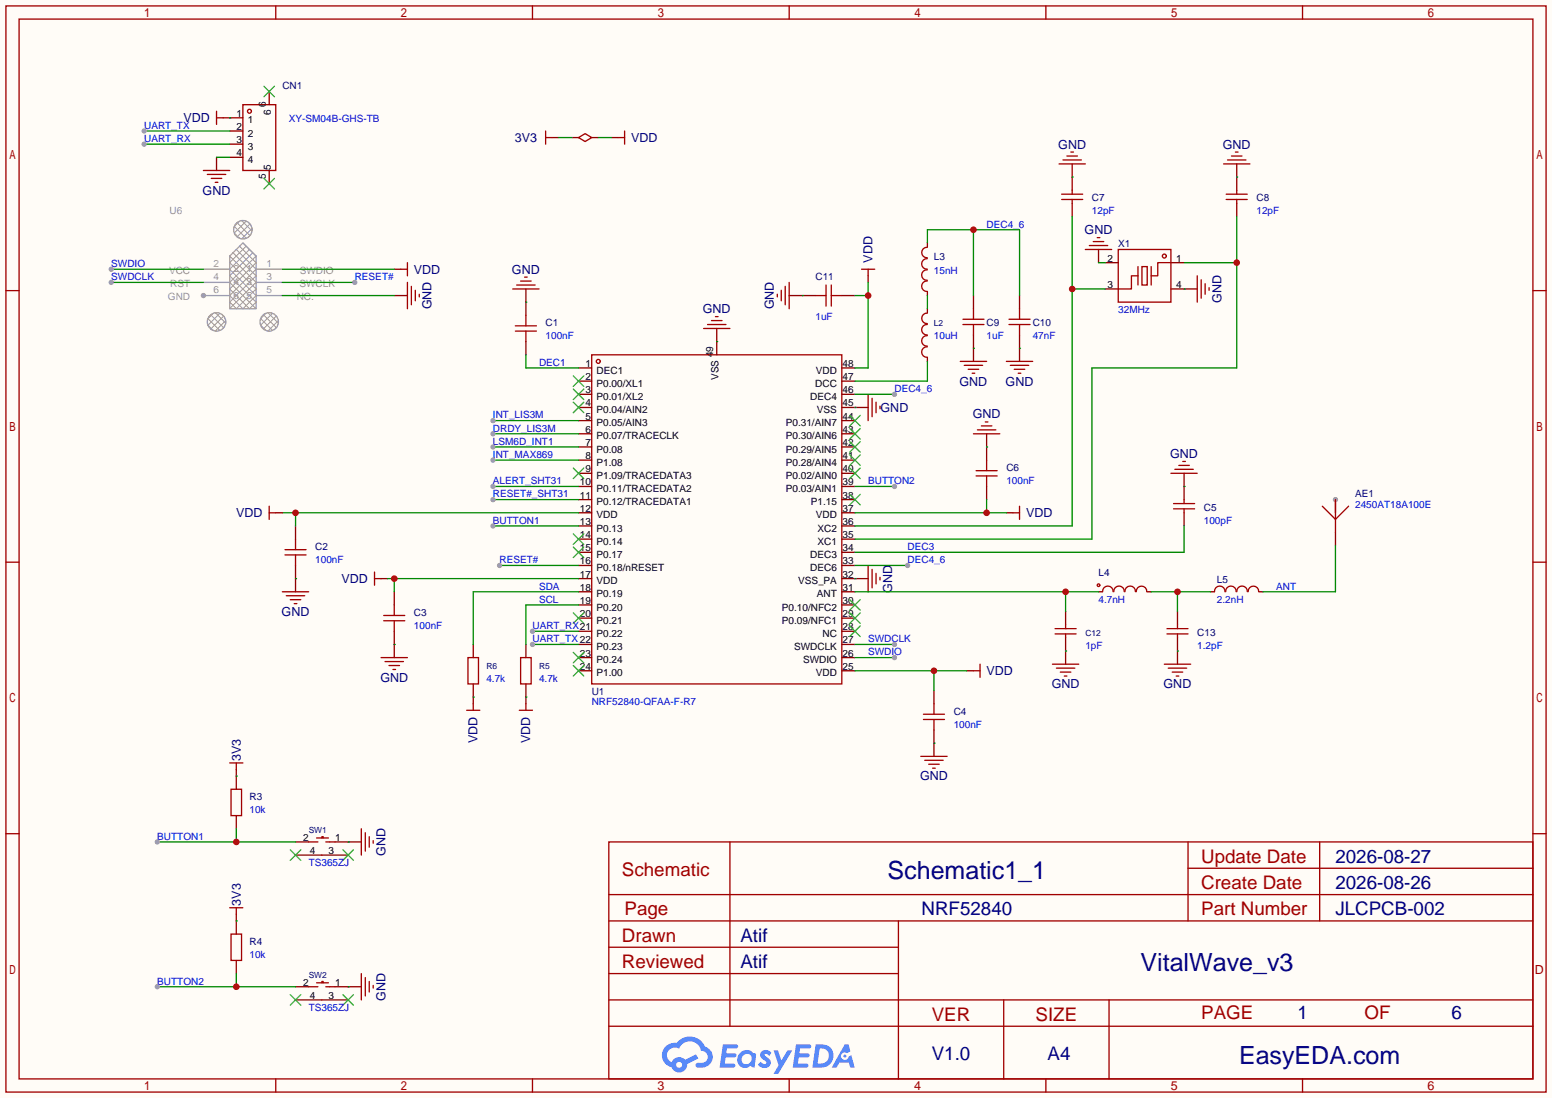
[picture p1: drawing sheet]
<svg xmlns="http://www.w3.org/2000/svg" width="299mm" height="212mm" viewBox="0 0 299 212" stroke-linecap="round" stroke-linejoin="round" font-family="sans-serif">
<path d="M0 0h299.5v211.8h-299.5z" fill="#fffcf7"/>
<g fill="none" stroke="#a10000" stroke-width=".25">
<path d="M1.1 1.1h297.2v209.6h-297.2zM3.7 3.7h292.1v204.5h-292.1zM53.2 1.1v2.6M102.7 1.1v2.6M152.3 1.1v2.6M201.8 1.1v2.6M251.3 1.1v2.6M1.1 56.1h2.6M295.8 56.1h2.5M1.1 108.5h2.6M295.8 108.5h2.5M1.1 160.8h2.6"/>
<path d="M117.5 162.4h178.3v45.8h-178.3zM117.5 177.7h178.3M117.5 172.6h178.3M140.8 162.4v35.6M173.4 177.7v30.5M229.2 162.4v15.3M229.2 167.5h66.6M254.6 162.4v15.3M295.8 160.8h2.5M117.5 182.8h55.9M117.5 198h178.3M117.5 192.9h178.3"/>
<path d="M117.5 187.8h55.9M193.7 192.9v15.3M214 192.9v15.3M53.2 208.2v2.5M102.7 208.2v2.5M152.3 208.2v2.5M201.8 208.2v2.5M251.3 208.2v2.5"/>
</g>
<g fill="#5487ff">
<path d="M147 202.8a1.3 1.3 0 0 1 1.8 .3l-.4 .6a.54 .54 0 0 0-.9-.2l.1 .2a1.58 1.58 0 0 1 1.1 1.6 1.43 1.43 0 0 1-2.5 .1l.6-.6a.64 .64 0 0 0 .5 .5 .64 .64 0 0 0 .6-.3l-.1-.2a1.35 1.35 0 0 1-1-1.8z"/>
<path d="M149.3 202.7h.8l.7 1.9 1.2-1.9h.9l-2.7 4.5h-.9l.9-1.7z"/>
<path d="M139.5 201.5h1.6a1.31 1.31 0 0 1 1.3 .2 .4 .4 0 0 1-.4 .6h-1.7l-.2 .9h1.7a.4 .4 0 0 1 .3 .4 .4 .4 0 0 1-.4 .4h-1.7l-.2 1.2h.9a1.23 1.23 0 0 1 1.1 .2 .39 .39 0 0 1-.3 .6h-2.6z"/>
<path d="M153.6 201.5h1.6a1.32 1.32 0 0 1 1.3 .2 .39 .39 0 0 1-.4 .6h-1.7l-.2 .9h1.7a.4 .4 0 0 1 .3 .4 .4 .4 0 0 1-.4 .4h-1.7l-.1 1.2h.8a1.23 1.23 0 0 1 1.1 .2 .39 .39 0 0 1-.3 .6h-2.6z"/>
<path d="M163 201.5h.7l.4 1.3-.7 .4a.75 .75 0 0 0-1.1 .3 .75 .75 0 0 0 .5 1 .75 .75 0 0 0 1-.6l.5-.3 .6 2.4h-.9l-.2-1h-1.8l-.6 1h-.9z"/>
<path d="M157.4 201.5l-.6 4.5h1.4a2.27 2.27 0 0 0 2.6-2.3 2.27 2.27 0 0 0-2.7-2.2zM158.2 202.3a1.5 1.5 0 0 1 1.8 1.5 1.5 1.5 0 0 1-2 1.4h-.3z"/>
<path d="M142.8 203.1a1.6 1.6 0 0 0-.4 2.2 1.6 1.6 0 0 0 2.2 .5l.2-.2 .8 .4 .3-2.5-.2-.3h-.4a1.58 1.58 0 0 0-2.5-.1zM143.4 203.6a.99 .99 0 0 1 1.6 .3 .99 .99 0 0 1-.8 1.4 .94 .94 0 0 1-1.1-.5 .94 .94 0 0 1 .3-1.2z"/>
<path d="M128.4 201.9a2.37 2.37 0 0 0 1.2 4 1.54 1.54 0 0 0 1.8 1 1.54 1.54 0 0 0 1.2-1.6l2.1-1.1-.4-.8-2.1 1.1a1.57 1.57 0 0 0-2.6 .4 1.5 1.5 0 0 1-.7-2.1 1.5 1.5 0 0 1 2.1-.5 2.23 2.23 0 0 1 2.3-1.4 2.23 2.23 0 0 1 2 1.8 1.16 1.16 0 0 1 1.3 1.1 1.16 1.16 0 0 1-1.1 1.3h-.7a.47 .47 0 0 0-.6 .3 .47 .47 0 0 0 .4 .6 2.17 2.17 0 0 0 2.6-1 2.17 2.17 0 0 0-.4-2.7l-.8-.4a3.2 3.2 0 0 0-5.4-.7l-1.2 .1zM130.5 205.4a.58 .58 0 0 1 1.1 0 .58 .58 0 0 1-1.1 0z"/>
<circle cx="163" cy="203.8" r=".28"/>
</g>
<g fill="none" stroke="#a10000" stroke-width=".25">
<path d="M39.2 32.9h5.1M40 33.7h3.6M40.8 34.4h2M41.5 35.2h.5M78.6 54.5v5.1M79.4 55.2v3.6M80.1 56v2M80.9 56.8v.5M98.9 55.8h5.1M99.7 55h3.6M100.5 54.2h2M101.2 53.5h.5"/>
<path d="M99.4 62.9h4.1M99.4 63.9h4.1M101.5 60.8v2.1M101.5 63.9v2M114.2 68.5h48.2v63.5h-48.2zM188.3 90.8h4.1M188.3 91.8h4.1M190.4 88.8v2M190.4 91.8v2.1M54.5 114.2h5.1M55 107.1h4.1M55 106h4.1"/>
<path d="M55.2 114.9h3.6M56 115.7h2M56.8 116.5h.5M57 104v2M57 107.1v2M74 119.8h4.1M74 118.7h4.1M76.1 116.7v2M76.1 119.8v2M73.5 126.9h5.1M74.3 127.6h3.6M75.1 128.4h2"/>
<path d="M75.8 129.2h.5M178.2 138.8h4M178.2 137.8h4M180.2 135.8v2M180.2 138.8v2M177.7 145.9h5.1M178.4 146.7h3.6M179.2 147.4h2M180 148.2h.5"/>
<circle cx="115.4" cy="69.7" r=".38"/>
</g>
<g fill="none" stroke="#870000" stroke-width=".25">
<path d="M41.8 30.4v2.5M76.1 57h2.5M101.5 55.8v5M101.5 65.9v2.6M111.6 71h2.6M111.6 73.5h2.6M111.6 76.1h2.6M111.6 78.6h2.6M138.3 65.9v2.6M162.4 71h2.6M162.4 73.5h2.6M162.4 76.1h2.6"/>
<path d="M162.4 78.6h2.6M111.6 81.2h2.6M111.6 83.7h2.6M111.6 86.2h2.6M111.6 88.8h2.6M111.6 91.3h2.6M111.6 93.9h2.6M111.6 96.4h2.6M111.6 98.9h2.6M162.4 81.2h2.6M162.4 83.7h2.6M162.4 86.2h2.6"/>
<path d="M162.4 88.8h2.6M162.4 91.3h2.6M162.4 93.9h2.6M162.4 96.4h2.6M162.4 98.9h2.6M190.4 86.2v2.6M190.4 93.9v2.5M57 101.5v2.5M57 109.1v5.1M76.1 114.2v2.5M111.6 101.5h2.6M111.6 104h2.6"/>
<path d="M111.6 106.6h2.6M111.6 109.1h2.6M111.6 111.6h2.6M111.6 114.2h2.6M111.6 116.7h2.6M111.6 119.3h2.6M162.4 101.5h2.6M162.4 104h2.6M162.4 106.6h2.6M162.4 109.1h2.6M162.4 111.6h2.6M162.4 114.2h2.6"/>
<path d="M162.4 116.7h2.6M162.4 119.3h2.6M76.1 121.8v5.1M111.6 121.8h2.6M111.6 124.3h2.6M111.6 126.9h2.6M111.6 129.4h2.6M162.4 121.8h2.6M162.4 124.3h2.6M162.4 126.9h2.6M162.4 129.4h2.6M180.2 133.2v2.6"/>
<path d="M180.2 140.8v5.1"/>
</g>
<g fill="none" stroke="#3c3" stroke-width=".25">
<path d="M110.6 72.5l2 2M110.6 75.1l2 2M110.6 77.6l2 2M112.6 72.5l-2 2M112.6 75.1l-2 2M112.6 77.6l-2 2M110.6 90.3l2 2M112.6 90.3l-2 2M164 95.4l2 2M164 90.3l2 2M164 87.8l2 2M164 85.2l2 2"/>
<path d="M164 82.7l2 2M164 80.1l2 2.1M166 95.4l-2 2M166 90.3l-2 2M166 87.8l-2 2M166 85.2l-2 2M166 82.7l-2 2M166 80.1l-2 2.1M110.6 103l2 2M110.6 105.5l2 2.1M110.6 118.2l2 2.1M112.6 103l-2 2"/>
<path d="M112.6 105.5l-2 2.1M112.6 118.2l-2 2.1M164 118.2l2 2.1M164 115.7l2 2M166 118.2l-2 2.1M166 115.7l-2 2M110.6 125.9l2 2M110.6 128.4l2 2M112.6 125.9l-2 2M112.6 128.4l-2 2M164 120.8l2 2M166 120.8l-2 2"/>
</g>
<path d="M101.5 58.3h.1M101.5 68.5v2.5h10.1M54.5 98.9h57.1M57 98.9v2.6M57 111.6h.1" fill="none" stroke="#008700" stroke-width=".25"/>
<circle cx="57" cy="98.9" r=".63" fill="#c00"/>
<path d="M43.1 22.7h1.2M106.6 26.5h1.2M118 26.5h1.3M76.1 51.9h1.2M167.5 53.2v1.3M53.2 98.9h1.3M194.2 98.9h1.3M73.5 111.6h1.3M91.3 134.5v1.3M101.5 134.5v1.3M186.6 129.4h1.2" fill="none" stroke="#870000" stroke-width=".25"/>
<g fill="none" stroke="#a10000" stroke-width=".25">
<path d="M41.8 21.5v2.5M41.8 22.7h1.3M105.3 25.3v2.5M105.3 26.5h1.3M119.3 26.5h1.2M120.5 25.3v2.5M77.3 51.9h1.3M78.6 50.7v2.5M166.2 51.9h2.6M167.5 51.9v1.3M51.9 97.7v2.5M51.9 98.9h1.3"/>
<path d="M195.5 98.9h1.2M196.7 97.7v2.5M72.3 110.4v2.5M72.3 111.6h1.2M90 137h2.6M91.3 135.8v1.2M100.2 137h2.5M101.5 135.8v1.2M187.8 129.4h1.3M189.1 128.1v2.6"/>
</g>
<path d="M74.8 111.6h36.8M76.1 111.6v2.6M76.1 124.3h.1" fill="none" stroke="#008700" stroke-width=".25"/>
<circle cx="76.1" cy="111.6" r=".63" fill="#c00"/>
<path d="M165 129.4h21.6M180.2 129.4v3.8M180.2 143.4h.1" fill="none" stroke="#008700" stroke-width=".25"/>
<circle cx="180.2" cy="129.4" r=".63" fill="#c00"/>
<path d="M165 126.9h7.6" fill="none" stroke="#008700" stroke-width=".25"/>
<circle cx="172.6" cy="126.9" r=".51" fill="#999"/>
<path d="M165 124.3h7.6" fill="none" stroke="#008700" stroke-width=".25"/>
<circle cx="172.6" cy="124.3" r=".51" fill="#999"/>
<path d="M96.4 109.1h15.2" fill="none" stroke="#008700" stroke-width=".25"/>
<circle cx="96.4" cy="109.1" r=".51" fill="#999"/>
<path d="M165 111.6h2.5" fill="none" stroke="#870000" stroke-width=".25"/>
<path d="M167.5 109.1v5.1M168.3 109.9v3.5M169 110.6v2M169.8 111.4v.5" fill="none" stroke="#a10000" stroke-width=".25"/>
<path d="M165 111.6h.1M165 109.1h10.1" fill="none" stroke="#008700" stroke-width=".25"/>
<circle cx="175.1" cy="109.1" r=".51" fill="#999"/>
<g fill="none" stroke="#a10000" stroke-width=".25">
<path d="M204.3 31.6h5.1M205.1 30.9h3.6M205.9 30.1h2M206.6 29.3h.5M236.1 31.6h5.1M236.9 30.9h3.5M237.6 30.1h2M238.4 29.3h.5M187.8 83.7h5.1M188.6 82.9h3.6M189.4 82.2h2M190.1 81.4h.5"/>
<path d="M225.9 91.3h5.1M226.4 98.2h4.1M226.4 97.2h4.1M226.7 90.6h3.6M227.5 89.8h2M228.2 89h.5M228.5 96.4v.8M228.5 98.2v.7"/>
</g>
<path d="M206.9 31.6v2.6M238.6 31.6v2.6M190.4 83.7v2.5M228.5 91.3v5.1M228.5 98.9v2.6" fill="none" stroke="#870000" stroke-width=".25"/>
<path d="M165 98.9h29.2M190.4 96.4v2.5M228.5 93.9h.1M228.5 101.5v5.1h-63.5" fill="none" stroke="#008700" stroke-width=".25"/>
<circle cx="190.4" cy="98.9" r=".63" fill="#c00"/>
<path d="M206.9 41.8v59.7h-41.9M206.9 55.8h6.3M212 50.7h1.2M228.5 55.8h.1M138.3 65.9h.1M165 78.6h.1M190.4 86.2h.1" fill="none" stroke="#008700" stroke-width=".25"/>
<path d="M206.9 34.2v2.5M206.9 39.2v2.6M238.6 34.2v2.5M238.6 39.2v2.6M152.3 57h2.5M212 48.1v2.6M213.2 50.7h2.6M213.2 55.8h2.6M225.9 50.7h2.6M225.9 55.8h5.1M138.3 63.4v2.5M165 78.6h2.5" fill="none" stroke="#870000" stroke-width=".25"/>
<g fill="none" stroke="#a10000" stroke-width=".25">
<path d="M204.9 38.5h4M204.9 37.5h4M206.9 36.7v.8M206.9 38.5v.7M236.6 38.5h4.1M236.6 37.5h4.1M238.6 36.7v.8M238.6 38.5v.7M150 56.8v.5M150.7 56v2M151.5 55.2v3.6M152.3 54.5v5.1"/>
<path d="M209.4 48.1h5.1M210.2 47.4h3.5M210.9 46.6h2.1M211.7 45.8h.5M215.8 48.1h10.1v10.2h-10.1zM219.6 53.2h-1.3v2.6h-2.5M219.6 51.4v3.6M220.3 51.4h1.1v3.6h-1.1zM222.1 51.4v3.6M225.9 50.7h-2.5v2.5h-1.3M231 53.2v5.1M231.8 54v3.5"/>
<path d="M232.5 54.7v2.1M233.3 55.5v.5M135.8 63.4h5M136.5 62.6h3.6M137.3 61.8h2M138 61.1h.6M167.5 76.1v5.1M168.3 76.8v3.6M169 77.6v2M169.8 78.4v.5"/>
<circle cx="224.7" cy="49.4" r=".38"/>
</g>
<circle cx="206.9" cy="55.8" r=".63" fill="#c00"/>
<path d="M228.5 50.7h10.1M238.6 41.8v29.2h-27.9v33h-45.7" fill="none" stroke="#008700" stroke-width=".25"/>
<circle cx="238.6" cy="50.7" r=".63" fill="#c00"/>
<g fill="none" stroke="#a10000" stroke-width=".25">
<path d="M178.9 52.1a1.01 1.01 0 0 0-1.1 1 1.01 1.01 0 0 0 1.1 1M178.9 49.9a1.01 1.01 0 0 0-1.1 1 1.01 1.01 0 0 0 1.1 1M178.9 47.7a1.01 1.01 0 0 0-1 1 1.01 1.01 0 0 0 1 1M178.9 54.2a1.01 1.01 0 0 0-1.1 1 1.01 1.01 0 0 0 1.1 1M187.8 59.6v2M196.7 59.6v2M178.9 64.8a1.01 1.01 0 0 0-1.1 1 1.01 1.01 0 0 0 1.1 1M178.9 62.6a1.01 1.01 0 0 0-1.1 1 1.01 1.01 0 0 0 1.1 1M178.9 60.4a1.01 1.01 0 0 0-1 1 1.01 1.01 0 0 0 1 1M178.9 66.9a1.01 1.01 0 0 0-1.1 1 1.01 1.01 0 0 0 1.1 1M185.8 62.6h4.1M185.8 61.6h4.1"/>
<path d="M187.8 62.6v2M194.7 62.6h4.1M194.7 61.6h4.1M196.7 62.6v2"/>
</g>
<path d="M178.9 46.9v.7M178.9 56.3v.7M178.9 59.6v.7M187.8 57v2.6M196.7 57v2.6M178.9 69v.7M187.8 64.6v2.6M196.7 64.6v2.6" fill="none" stroke="#870000" stroke-width=".25"/>
<path d="M206.9 34.2h.1M238.6 34.2h.1M178.9 46.9v-2.6h17.8v12.7M178.9 57v2.6M187.8 44.3v12.7" fill="none" stroke="#008700" stroke-width=".25"/>
<circle cx="187.8" cy="44.3" r=".63" fill="#c00"/>
<path d="M154.8 57h.1M165 57h2.5M167.5 54.5v16.5h-2.5M178.9 69.7v3.8h-13.9" fill="none" stroke="#008700" stroke-width=".25"/>
<path d="M157.4 57h2M159.4 55v4.1M160.4 55v4.1M160.4 57h2" fill="none" stroke="#a10000" stroke-width=".25"/>
<path d="M154.8 57h2.6M162.4 57h2.6" fill="none" stroke="#870000" stroke-width=".25"/>
<circle cx="167.5" cy="57" r=".63" fill="#c00"/>
<path d="M205.6 118v2.5M212 114.2h.7M221.4 114.2h.7M227.2 118v2.5M233.6 114.2h.7M243 114.2h.7M205.6 123.1v5M227.2 123.1v5M45.6 148.5v3.8M45.6 157.4v2.5M45.6 176.4v3.8M45.6 185.3v2.5" fill="none" stroke="#870000" stroke-width=".25"/>
<g fill="none" stroke="#a10000" stroke-width=".25">
<path d="M212.8 114.2a1.01 1.01 0 0 1 1-1.1 1.01 1.01 0 0 1 1 1.1M214.9 114.2a1.01 1.01 0 0 1 1-1.1 1.01 1.01 0 0 1 1 1.1M217.1 114.2a1.01 1.01 0 0 1 1-1.1 1.01 1.01 0 0 1 1 1.1M219.3 114.2a1.01 1.01 0 0 1 1-1.1 1.01 1.01 0 0 1 1 1.1M234.3 114.2a1.01 1.01 0 0 1 1.1-1.1 1.01 1.01 0 0 1 1 1.1M236.5 114.2a1.01 1.01 0 0 1 1-1.1 1.01 1.01 0 0 1 1 1.1M238.7 114.2a1.01 1.01 0 0 1 1-1.1 1.01 1.01 0 0 1 1 1.1M240.8 114.2a1.01 1.01 0 0 1 1.1-1.1 1.01 1.01 0 0 1 1 1.1M203.1 128.1h5.1M203.6 122.3h4M203.6 121.3h4M203.8 128.9h3.6"/>
<path d="M204.6 129.7h2M205.4 130.4h.5M205.6 120.5v.8M205.6 122.3v.8M224.7 128.1h5M225.2 122.3h4M225.2 121.3h4M225.4 128.9h3.6M226.2 129.7h2M226.9 130.4h.6M227.2 120.5v.8M227.2 122.3v.8"/>
<path d="M44.3 147.2h2.6M44.6 152.3h2v5.1h-2zM45.6 147.2v1.3M44.3 175.1h2.6M45.6 175.1v1.3M44.6 180.2h2v5.1h-2z"/>
<circle cx="212" cy="112.9" r=".25"/>
</g>
<path d="M165 114.2h47M205.6 114.2v3.8M205.6 125.6h.1M227.2 125.6h.1" fill="none" stroke="#008700" stroke-width=".25"/>
<circle cx="205.6" cy="114.2" r=".63" fill="#c00"/>
<path d="M222.1 114.2h11.5M227.2 114.2v3.8" fill="none" stroke="#008700" stroke-width=".25"/>
<circle cx="227.2" cy="114.2" r=".63" fill="#c00"/>
<path d="M57 165h10.2M57 162.4h2.6M64.6 162.4h2.6M57 192.9h10.2M57 190.4h2.6M64.6 190.4h2.6" fill="none" stroke="#870000" stroke-width=".25"/>
<path d="M56 164l2 2M58 164l-2 2M66.2 164l2 2M68.2 164l-2 2M56 191.9l2 2M58 191.9l-2 2M66.2 191.9l2 2M68.2 191.9l-2 2" fill="none" stroke="#3c3" stroke-width=".25"/>
<path d="M59.6 162.4h1.7M61.1 161.7h2.3M62.1 161.7v-.3h.3v.3M62.9 162.4h1.7M59.6 190.4h1.7M61.1 189.6h2.3M62.1 189.6v-.2h.3v.2M62.9 190.4h1.7" fill="none" stroke="#a10000" stroke-width=".25"/>
<path d="M45.6 149.7h.1M45.6 177.7h.1M30.4 190.4h26.6M45.6 187.8v2.6" fill="none" stroke="#008700" stroke-width=".25"/>
<circle cx="45.6" cy="190.4" r=".63" fill="#c00"/>
<circle cx="30.4" cy="190.4" r=".51" fill="#999"/>
<path d="M45.6 159.9v2.5M30.4 162.4h26.6" fill="none" stroke="#008700" stroke-width=".25"/>
<circle cx="45.6" cy="162.4" r=".63" fill="#c00"/>
<circle cx="30.4" cy="162.4" r=".51" fill="#999"/>
<path d="M67.2 162.4h2.5M67.2 190.4h2.5" fill="none" stroke="#870000" stroke-width=".25"/>
<path d="M69.7 159.9v5.1M70.5 160.7v3.5M71.2 161.4v2M72 162.2v.5M69.7 187.8v5.1M70.5 188.6v3.6M71.2 189.4v2M72 190.1v.5" fill="none" stroke="#a10000" stroke-width=".25"/>
<path d="M67.2 162.4h.1M67.2 190.4h.1" fill="none" stroke="#008700" stroke-width=".25"/>
<path d="M39.2 51.9h5.1M39.2 54.5h5.1M39.2 57h5.1M49.4 51.9h5.1M49.4 54.5h5.1M49.4 57h5.1" fill="none" stroke="#999" stroke-width=".25"/>
<circle cx="39.2" cy="57" r=".51" fill="#999"/>
<g fill="none" stroke="#999" stroke-width=".19">
<path d="M44.3 49.4l5.1 5.1-5.1 5.1M45.6 48.1l3.8 3.8-5.1 5.1 2.6 2.6 2.5-2.6-5.1-5.1 3.8-3.8M45.7 42.9l2.5 2.5M46.2 47.5l3.2 3.2-5.1 5.1 3.8 3.8 1.3-1.3-5.1-5.1 4.5-4.4M46.2 42.7l-1 1 2.3 2.3M46.6 42.6l2 2M46.9 46.9l2.5 2.5-5.1 5.1 5.1 5.1M47.5 47.5l-3.2 3.2 5.1 5.1-3.8 3.8-1.3-1.3 5.1-5.1-4.4-4.4M47.5 42.7l-2.3 2.3 1 1M48.2 43.2l-2.5 2.5M48.6 44.1l-2 2M40.1 62.7l1.1 1.1"/>
<path d="M40.1 61.5l2.3 2.3M40.7 60.7l2.5 2.5M41.2 60.4l-1.1 1.1M41.5 60.3l2 2M42.4 60.4l-2.3 2.3M43.2 61l-2.5 2.5M43.5 61.9l-2 2M50.3 62.7l1 1.1M50.3 61.5l2.3 2.3M50.8 60.7l2.5 2.5M51.3 60.4l-1 1.1M51.7 60.3l2 2"/>
<path d="M52.6 60.4l-2.3 2.3M53.3 61l-2.5 2.5M53.7 61.9l-2 2"/>
</g>
<g fill="none" stroke="#999" stroke-width=".25">
<path d="M46.9 46.9l2.5 2.5v10.2h-5.1v-10.2z"/>
<circle cx="46.9" cy="44.3" r="1.78"/>
<circle cx="41.8" cy="62.1" r="1.78"/>
<circle cx="51.9" cy="62.1" r="1.78"/>
</g>
<path d="M54.5 54.5h14" fill="none" stroke="#008700" stroke-width=".25"/>
<circle cx="68.5" cy="54.5" r=".51" fill="#999"/>
<path d="M21.5 51.9h17.7" fill="none" stroke="#008700" stroke-width=".25"/>
<circle cx="21.5" cy="51.9" r=".51" fill="#999"/>
<path d="M21.5 54.5h17.7" fill="none" stroke="#008700" stroke-width=".25"/>
<circle cx="21.5" cy="54.5" r=".51" fill="#999"/>
<path d="M54.5 51.9h21.6" fill="none" stroke="#008700" stroke-width=".25"/>
<path d="M257.7 96.4v2.5M257.7 102.7v2.6" fill="none" stroke="#870000" stroke-width=".25"/>
<circle cx="257.7" cy="96.4" r=".51" fill="#999"/>
<path d="M111.6 26.5l1.3-.7 1.3 .7-1.3 .8zM255.1 97.7l2.6 2.5 2.5-2.5M257.7 96.4v6.3" fill="none" stroke="#a10000" stroke-width=".25"/>
<path d="M107.8 26.5h2.6M115.4 26.5h2.6M95.1 83.7h16.5M257.7 105.3v8.9h-14" fill="none" stroke="#008700" stroke-width=".25"/>
<path d="M110.4 26.5h1.2M114.2 26.5h1.2" fill="none" stroke="#870000" stroke-width=".25"/>
<circle cx="95.1" cy="83.7" r=".51" fill="#999"/>
<path d="M95.1 81.2h16.5" fill="none" stroke="#008700" stroke-width=".25"/>
<circle cx="95.1" cy="81.2" r=".51" fill="#999"/>
<path d="M95.1 86.2h16.5" fill="none" stroke="#008700" stroke-width=".25"/>
<circle cx="95.1" cy="86.2" r=".51" fill="#999"/>
<path d="M95.1 93.9h16.5" fill="none" stroke="#008700" stroke-width=".25"/>
<circle cx="95.1" cy="93.9" r=".51" fill="#999"/>
<path d="M95.1 96.4h16.5" fill="none" stroke="#008700" stroke-width=".25"/>
<circle cx="95.1" cy="96.4" r=".51" fill="#999"/>
<path d="M91.3 124.3v2.6M91.3 132v2.5M101.5 124.3v2.6M101.5 132v2.5" fill="none" stroke="#870000" stroke-width=".25"/>
<path d="M90.3 126.9h2v5.1h-2zM100.5 126.9h2v5.1h-2z" fill="none" stroke="#a10000" stroke-width=".25"/>
<path d="M95.1 88.8h16.5M111.6 116.7h-10.1v7.6M111.6 114.2h-20.3v10.1M91.3 134.5h.1M101.5 134.5h.1" fill="none" stroke="#008700" stroke-width=".25"/>
<circle cx="95.1" cy="88.8" r=".51" fill="#999"/>
<path d="M95.1 101.5h16.5" fill="none" stroke="#008700" stroke-width=".25"/>
<circle cx="95.1" cy="101.5" r=".51" fill="#999"/>
<path d="M165 93.9h7.6" fill="none" stroke="#008700" stroke-width=".25"/>
<circle cx="172.6" cy="93.9" r=".51" fill="#999"/>
<path d="M187.8 67.2v2.5M196.7 67.2v2.5" fill="none" stroke="#870000" stroke-width=".25"/>
<path d="M185.3 69.7h5.1M186.1 70.5h3.5M186.8 71.2h2M187.6 72h.5M194.2 69.7h5.1M194.9 70.5h3.6M195.7 71.2h2M196.5 72h.5" fill="none" stroke="#a10000" stroke-width=".25"/>
<path d="M165 76.1h7.6M187.8 67.2h.1M196.7 67.2h.1" fill="none" stroke="#008700" stroke-width=".25"/>
<circle cx="172.6" cy="76.1" r=".51" fill="#999"/>
<g fill="none" stroke="#a10000" stroke-width=".25">
<path d="M46.9 20.2h6.3v12.7h-6.3z"/>
<circle cx="48.1" cy="21.5" r=".38"/>
</g>
<path d="M51.9 17.7v2.5M44.3 22.7h2.6M44.3 25.3h2.6M44.3 27.8h2.6M44.3 30.4h2.6M51.9 32.9v2.5" fill="none" stroke="#870000" stroke-width=".25"/>
<path d="M50.9 16.6l2.1 2.1M53 16.6l-2.1 2.1M50.9 34.4l2.1 2M53 34.4l-2.1 2" fill="none" stroke="#3c3" stroke-width=".25"/>
<path d="M27.8 25.3h16.5M44.3 22.7h.1" fill="none" stroke="#008700" stroke-width=".25"/>
<circle cx="27.8" cy="25.3" r=".51" fill="#999"/>
<path d="M27.8 27.8h16.5" fill="none" stroke="#008700" stroke-width=".25"/>
<circle cx="27.8" cy="27.8" r=".51" fill="#999"/>
<path d="M41.8 30.4h2.5M54.5 57h21.6M102.7 121.8h8.9" fill="none" stroke="#008700" stroke-width=".25"/>
<circle cx="102.7" cy="121.8" r=".51" fill="#999"/>
<path d="M102.7 124.3h8.9" fill="none" stroke="#008700" stroke-width=".25"/>
<circle cx="102.7" cy="124.3" r=".51" fill="#999"/>
<g font-size="4.8" fill="#000080">
<text x="171.3" y="169.6">Schematic1_1</text>
<text x="220.1" y="187.4">VitalWave_v3</text>
<text x="239.1" y="205.2">EasyEDA.com</text>
</g>
<g font-size="3.6" fill="#a00000">
<text x="231.8" y="166.5">Update Date</text>
<text x="120" y="169">Schematic</text>
<text x="231.8" y="171.5">Create Date</text>
<text x="120.5" y="176.6">Page</text>
<text x="231.8" y="176.6">Part Number</text>
<text x="120" y="181.7">Drawn</text>
<text x="120" y="186.8">Reviewed</text>
<text x="179.8" y="196.9">VER</text>
<text x="199.8" y="196.9">SIZE</text>
<text x="231.8" y="196.7">PAGE</text>
<text x="263.3" y="196.7">OF</text>
</g>
<g font-size="3.6" fill="#000080">
<text x="257.7" y="166.5">2026-08-27</text>
<text x="257.7" y="171.5">2026-08-26</text>
<text x="177.8" y="176.6">NRF52840</text>
<text x="257.7" y="176.6">JLCPCB-002</text>
<text x="142.9" y="181.7">Atif</text>
<text x="142.9" y="186.8">Atif</text>
<text x="250.3" y="196.7">1</text>
<text x="280" y="196.7">6</text>
<text x="179.8" y="204.6">V1.0</text>
<text x="202.1" y="204.6">A4</text>
</g>
<g font-size="2.4" fill="#000080">
<text x="35.4" y="23.6">VDD</text>
<text x="99.3" y="27.4">3V3</text>
<text x="121.8" y="27.4">VDD</text>
<text x="204.2" y="28.7">GND</text>
<text x="236" y="28.7">GND</text>
<text x="39.1" y="37.5">GND</text>
<text x="209.3" y="45.2">GND</text>
<text x="79.9" y="52.8">VDD</text>
<text x="98.8" y="52.8">GND</text>
<text x="168.4" y="50.7" transform="rotate(-90 168.4 50.7)">VDD</text>
<text x="83.3" y="59.7" transform="rotate(-90 83.3 59.7)">GND</text>
<text x="149.3" y="59.7" transform="rotate(-90 149.3 59.7)">GND</text>
<text x="235.7" y="58.4" transform="rotate(-90 235.7 58.4)">GND</text>
<text x="135.6" y="60.4">GND</text>
<text x="185.2" y="74.4">GND</text>
<text x="194" y="74.4">GND</text>
<text x="169.9" y="79.5">GND</text>
<text x="187.7" y="80.7">GND</text>
<text x="225.8" y="88.3">GND</text>
<text x="45.6" y="99.8">VDD</text>
<text x="198" y="99.8">VDD</text>
<text x="65.9" y="112.5">VDD</text>
<text x="54.3" y="118.8">GND</text>
<text x="172.2" y="114.3" transform="rotate(-90 172.2 114.3)">GND</text>
<text x="73.4" y="131.5">GND</text>
<text x="190.4" y="130.3">VDD</text>
<text x="202.9" y="132.8">GND</text>
<text x="224.5" y="132.8">GND</text>
<text x="92.2" y="143.4" transform="rotate(-90 92.2 143.4)">VDD</text>
<text x="102.3" y="143.4" transform="rotate(-90 102.3 143.4)">VDD</text>
<text x="46.4" y="146.8" transform="rotate(-90 46.4 146.8)">3V3</text>
<text x="177.5" y="150.6">GND</text>
<text x="74.4" y="165.1" transform="rotate(-90 74.4 165.1)">GND</text>
<text x="46.4" y="174.7" transform="rotate(-90 46.4 174.7)">3V3</text>
<text x="74.4" y="193.1" transform="rotate(-90 74.4 193.1)">GND</text>
</g>
<g font-size="2.4" fill="#a00000">
<text x="296.2" y="187.9">D</text>
<text x="126.8" y="210.3">3</text>
<text x="176.4" y="210.3">4</text>
<text x="225.9" y="210.3">5</text>
<text x="275.4" y="210.3">6</text>
</g>
<g font-size="1.9" fill="#000080">
<text x="54.5" y="17.2">CN1</text>
<text x="210.7" y="38.8">C7</text>
<text x="242.4" y="38.8">C8</text>
<text x="215.8" y="47.7">X1</text>
<text x="180.2" y="50.2">L3</text>
<text x="157.4" y="54.1">C11</text>
<text x="105.3" y="62.9">C1</text>
<text x="190.4" y="62.9">C9</text>
<text x="199.3" y="62.9">C10</text>
<text x="194.2" y="90.9">C6</text>
<text x="261.5" y="96">AE1</text>
<text x="232.3" y="98.5">C5</text>
<text x="60.8" y="106.1">C2</text>
<text x="212" y="111.2">L4</text>
<text x="234.8" y="112.5">L5</text>
<text x="79.9" y="118.8">C3</text>
<text x="231" y="122.6">C13</text>
<text x="114.2" y="134.1">U1</text>
<text x="184" y="137.9">C4</text>
<text x="48.1" y="154.4">R3</text>
<text x="48.1" y="182.3">R4</text>
</g>
<g font-size="1.9">
<text x="45.7" y="22.5">1</text>
<text x="47.8" y="23.8">1</text>
<text x="51.3" y="20.7" transform="rotate(-90 51.3 20.7)">6</text>
<text x="52.3" y="22.3" transform="rotate(-90 52.3 22.3)">6</text>
<text x="45.7" y="25.1">2</text>
<text x="45.7" y="27.6">3</text>
<text x="47.8" y="26.4">2</text>
<text x="47.8" y="28.9">3</text>
<text x="45.7" y="30.2">4</text>
<text x="47.8" y="31.4">4</text>
<text x="51.3" y="34.5" transform="rotate(-90 51.3 34.5)">5</text>
<text x="52.3" y="32.9" transform="rotate(-90 52.3 32.9)">5</text>
<text x="213.7" y="50.5">2</text>
<text x="226.9" y="50.5">1</text>
<text x="213.7" y="55.6">3</text>
<text x="226.9" y="55.6">4</text>
<text x="113" y="70.8">1</text>
<text x="137.6" y="68.9" transform="rotate(-90 137.6 68.9)">49</text>
<text x="162.6" y="70.8">48</text>
<text x="113" y="73.3">2</text>
<text x="113" y="75.9">3</text>
<text x="115.1" y="72.1">DEC1</text>
<text x="115.1" y="74.6">P0.00/XL1</text>
<text x="115.1" y="77.2">P0.01/XL2</text>
<text x="138.6" y="73.3" transform="rotate(-90 138.6 73.3)">VSS</text>
<text x="156.3" y="77.2">DEC4</text>
<text x="157.3" y="74.6">DCC</text>
<text x="157.4" y="72.1">VDD</text>
<text x="162.6" y="75.9">46</text>
<text x="162.6" y="73.3">47</text>
<text x="113" y="78.4">4</text>
<text x="113" y="81">5</text>
<text x="113" y="83.5">6</text>
<text x="115.1" y="79.7">P0.04/AIN2</text>
<text x="115.1" y="82.2">P0.05/AIN3</text>
<text x="151.6" y="82.2">P0.31/AIN7</text>
<text x="157.6" y="79.7">VSS</text>
<text x="162.6" y="83.5">43</text>
<text x="162.6" y="81">44</text>
<text x="162.6" y="78.4">45</text>
<text x="113" y="86">7</text>
<text x="113" y="88.6">8</text>
<text x="115.1" y="84.8">P0.07/TRACECLK</text>
<text x="115.1" y="87.3">P0.08</text>
<text x="115.1" y="89.9">P1.08</text>
<text x="151.6" y="89.9">P0.28/AIN4</text>
<text x="151.6" y="87.3">P0.29/AIN5</text>
<text x="151.6" y="84.8">P0.30/AIN6</text>
<text x="162.6" y="88.6">41</text>
<text x="162.6" y="86">42</text>
<text x="111.9" y="93.7">10</text>
<text x="113" y="91.1">9</text>
<text x="115.1" y="92.4">P1.09/TRACEDATA3</text>
<text x="115.1" y="94.9">P0.11/TRACEDATA2</text>
<text x="151.6" y="94.9">P0.03/AIN1</text>
<text x="151.6" y="92.4">P0.02/AIN0</text>
<text x="162.6" y="93.7">39</text>
<text x="162.6" y="91.1">40</text>
<text x="111.9" y="96.2">11</text>
<text x="111.9" y="98.7">12</text>
<text x="111.9" y="101.3">13</text>
<text x="115.1" y="97.5">P0.12/TRACEDATA1</text>
<text x="115.1" y="100">VDD</text>
<text x="156.4" y="97.5">P1.15</text>
<text x="157.4" y="100">VDD</text>
<text x="162.6" y="101.3">36</text>
<text x="162.6" y="98.7">37</text>
<text x="162.6" y="96.2">38</text>
<text x="111.9" y="103.8">14</text>
<text x="111.9" y="106.4">15</text>
<text x="115.1" y="102.6">P0.13</text>
<text x="115.1" y="105.1">P0.14</text>
<text x="115.1" y="107.6">P0.17</text>
<text x="156.3" y="107.6">DEC3</text>
<text x="157.7" y="105.1">XC1</text>
<text x="157.7" y="102.6">XC2</text>
<text x="162.6" y="106.4">34</text>
<text x="162.6" y="103.8">35</text>
<text x="111.9" y="108.9">16</text>
<text x="111.9" y="111.4">17</text>
<text x="111.9" y="114">18</text>
<text x="115.1" y="110.2">P0.18/nRESET</text>
<text x="115.1" y="112.7">VDD</text>
<text x="154" y="112.7">VSS_PA</text>
<text x="156.3" y="110.2">DEC6</text>
<text x="162.6" y="114">31</text>
<text x="162.6" y="111.4">32</text>
<text x="162.6" y="108.9">33</text>
<text x="111.9" y="116.5">19</text>
<text x="111.9" y="119.1">20</text>
<text x="115.1" y="115.3">P0.19</text>
<text x="115.1" y="117.8">P0.20</text>
<text x="150.9" y="117.8">P0.10/NFC2</text>
<text x="157.6" y="115.3">ANT</text>
<text x="162.6" y="119.1">29</text>
<text x="162.6" y="116.5">30</text>
<text x="115.1" y="120.3">P0.21</text>
<text x="115.1" y="122.9">P0.22</text>
<text x="115.1" y="125.4">P0.23</text>
<text x="150.9" y="120.3">P0.09/NFC1</text>
<text x="153.2" y="125.4">SWDCLK</text>
<text x="158.7" y="122.9">NC</text>
<text x="162.6" y="124.1">27</text>
<text x="162.6" y="121.6">28</text>
<text x="111.9" y="126.7">23</text>
<text x="111.9" y="129.2">24</text>
<text x="115.1" y="128">P0.24</text>
<text x="115.1" y="130.5">P1.00</text>
<text x="155" y="128">SWDIO</text>
<text x="157.4" y="130.5">VDD</text>
<text x="162.6" y="129.2">25</text>
<text x="162.6" y="126.7">26</text>
<text x="58.5" y="162.2">2</text>
<text x="59.8" y="164.8">4</text>
<text x="63.4" y="164.8">3</text>
<text x="64.6" y="162.2">1</text>
<text x="58.5" y="190.2">2</text>
<text x="64.6" y="190.2">1</text>
<text x="59.8" y="192.7">4</text>
<text x="63.4" y="192.7">3</text>
</g>
<g font-size="1.9" fill="#00f">
<text x="55.8" y="23.6">XY-SM04B-GHS-TB</text>
<text x="27.8" y="24.8">UART_TX</text>
<text x="27.8" y="27.4">UART_RX</text>
<text x="210.7" y="41.4">12pF</text>
<text x="242.4" y="41.4">12pF</text>
<text x="190.4" y="43.9">DEC4_6</text>
<text x="21.5" y="51.5">SWDIO</text>
<text x="180.2" y="52.8">15nH</text>
<text x="21.5" y="54.1">SWDCLK</text>
<text x="68.5" y="54.1">RESET#</text>
<text x="105.3" y="65.5">100nF</text>
<text x="157.4" y="61.7">1uF</text>
<text x="180.2" y="65.5">10uH</text>
<text x="190.4" y="65.5">1uF</text>
<text x="199.3" y="65.5">47nF</text>
<text x="215.8" y="60.4">32MHz</text>
<text x="104" y="70.6">DEC1</text>
<text x="172.6" y="75.6">DEC4_6</text>
<text x="95.1" y="83.3">DRDY_LIS3M</text>
<text x="95.1" y="80.7">INT_LIS3M</text>
<text x="95.1" y="85.8">LSM6D_INT1</text>
<text x="95.1" y="88.3">INT_MAX869</text>
<text x="95.1" y="93.4">ALERT_SHT31</text>
<text x="95.1" y="96">RESET#_SHT31</text>
<text x="167.5" y="93.4">BUTTON2</text>
<text x="194.2" y="93.4">100nF</text>
<text x="95.1" y="101">BUTTON1</text>
<text x="232.3" y="101">100pF</text>
<text x="261.5" y="98">2450AT18A100E</text>
<text x="175.1" y="106.1">DEC3</text>
<text x="60.8" y="108.7">100nF</text>
<text x="96.4" y="108.7">RESET#</text>
<text x="104" y="113.7">SDA</text>
<text x="175.1" y="108.7">DEC4_6</text>
<text x="246.3" y="113.7">ANT</text>
<text x="104" y="116.3">SCL</text>
<text x="212" y="116.3">4.7nH</text>
<text x="234.8" y="116.3">2.2nH</text>
<text x="79.9" y="121.4">100nF</text>
<text x="102.7" y="121.4">UART_RX21</text>
<text x="102.7" y="123.9">UART_TX 22</text>
<text x="167.5" y="123.9">SWDCLK</text>
<text x="209.4" y="125.2">1pF</text>
<text x="231" y="125.2">1.2pF</text>
<text x="93.9" y="131.5">4.7k</text>
<text x="104" y="131.5">4.7k</text>
<text x="167.5" y="126.4">SWDIO</text>
<text x="114.2" y="136.1">NRF52840-QFAA-F-R7</text>
<text x="184" y="140.4">100nF</text>
<text x="48.1" y="156.9">10k</text>
<text x="30.4" y="162">BUTTON1</text>
<text x="59.6" y="167.1">TS365ZJ</text>
<text x="48.1" y="184.9">10k</text>
<text x="30.4" y="189.9">BUTTON2</text>
<text x="59.6" y="195">TS365ZJ</text>
</g>
<g font-size="1.9" fill="#999">
<text x="32.7" y="41.4">U6</text>
<text x="32.6" y="52.8">VCC</text>
<text x="41.2" y="51.5">2</text>
<text x="45.1" y="52.5">2</text>
<text x="47.6" y="52.5">1</text>
<text x="51.4" y="51.5">1</text>
<text x="57.8" y="52.8">SWDIO</text>
<text x="32.4" y="57.9">GND</text>
<text x="32.8" y="55.3">RST</text>
<text x="41.2" y="54.1">4</text>
<text x="41.2" y="56.6">6</text>
<text x="45.1" y="55.1">4</text>
<text x="45.1" y="57.6">6</text>
<text x="47.6" y="55.1">3</text>
<text x="47.6" y="57.6">5</text>
<text x="51.4" y="54.1">3</text>
<text x="51.4" y="56.6">5</text>
<text x="57.3" y="57.9">NC.</text>
<text x="57.8" y="55.3">SWCLK</text>
</g>
<g font-size="1.6" fill="#000080">
<text x="180.2" y="62.9">L2</text>
<text x="209.4" y="122.6">C12</text>
<text x="93.9" y="129">R6</text>
<text x="104" y="129">R5</text>
<text x="59.6" y="160.7">SW1</text>
<text x="59.6" y="188.7">SW2</text>
</g>
</svg>
